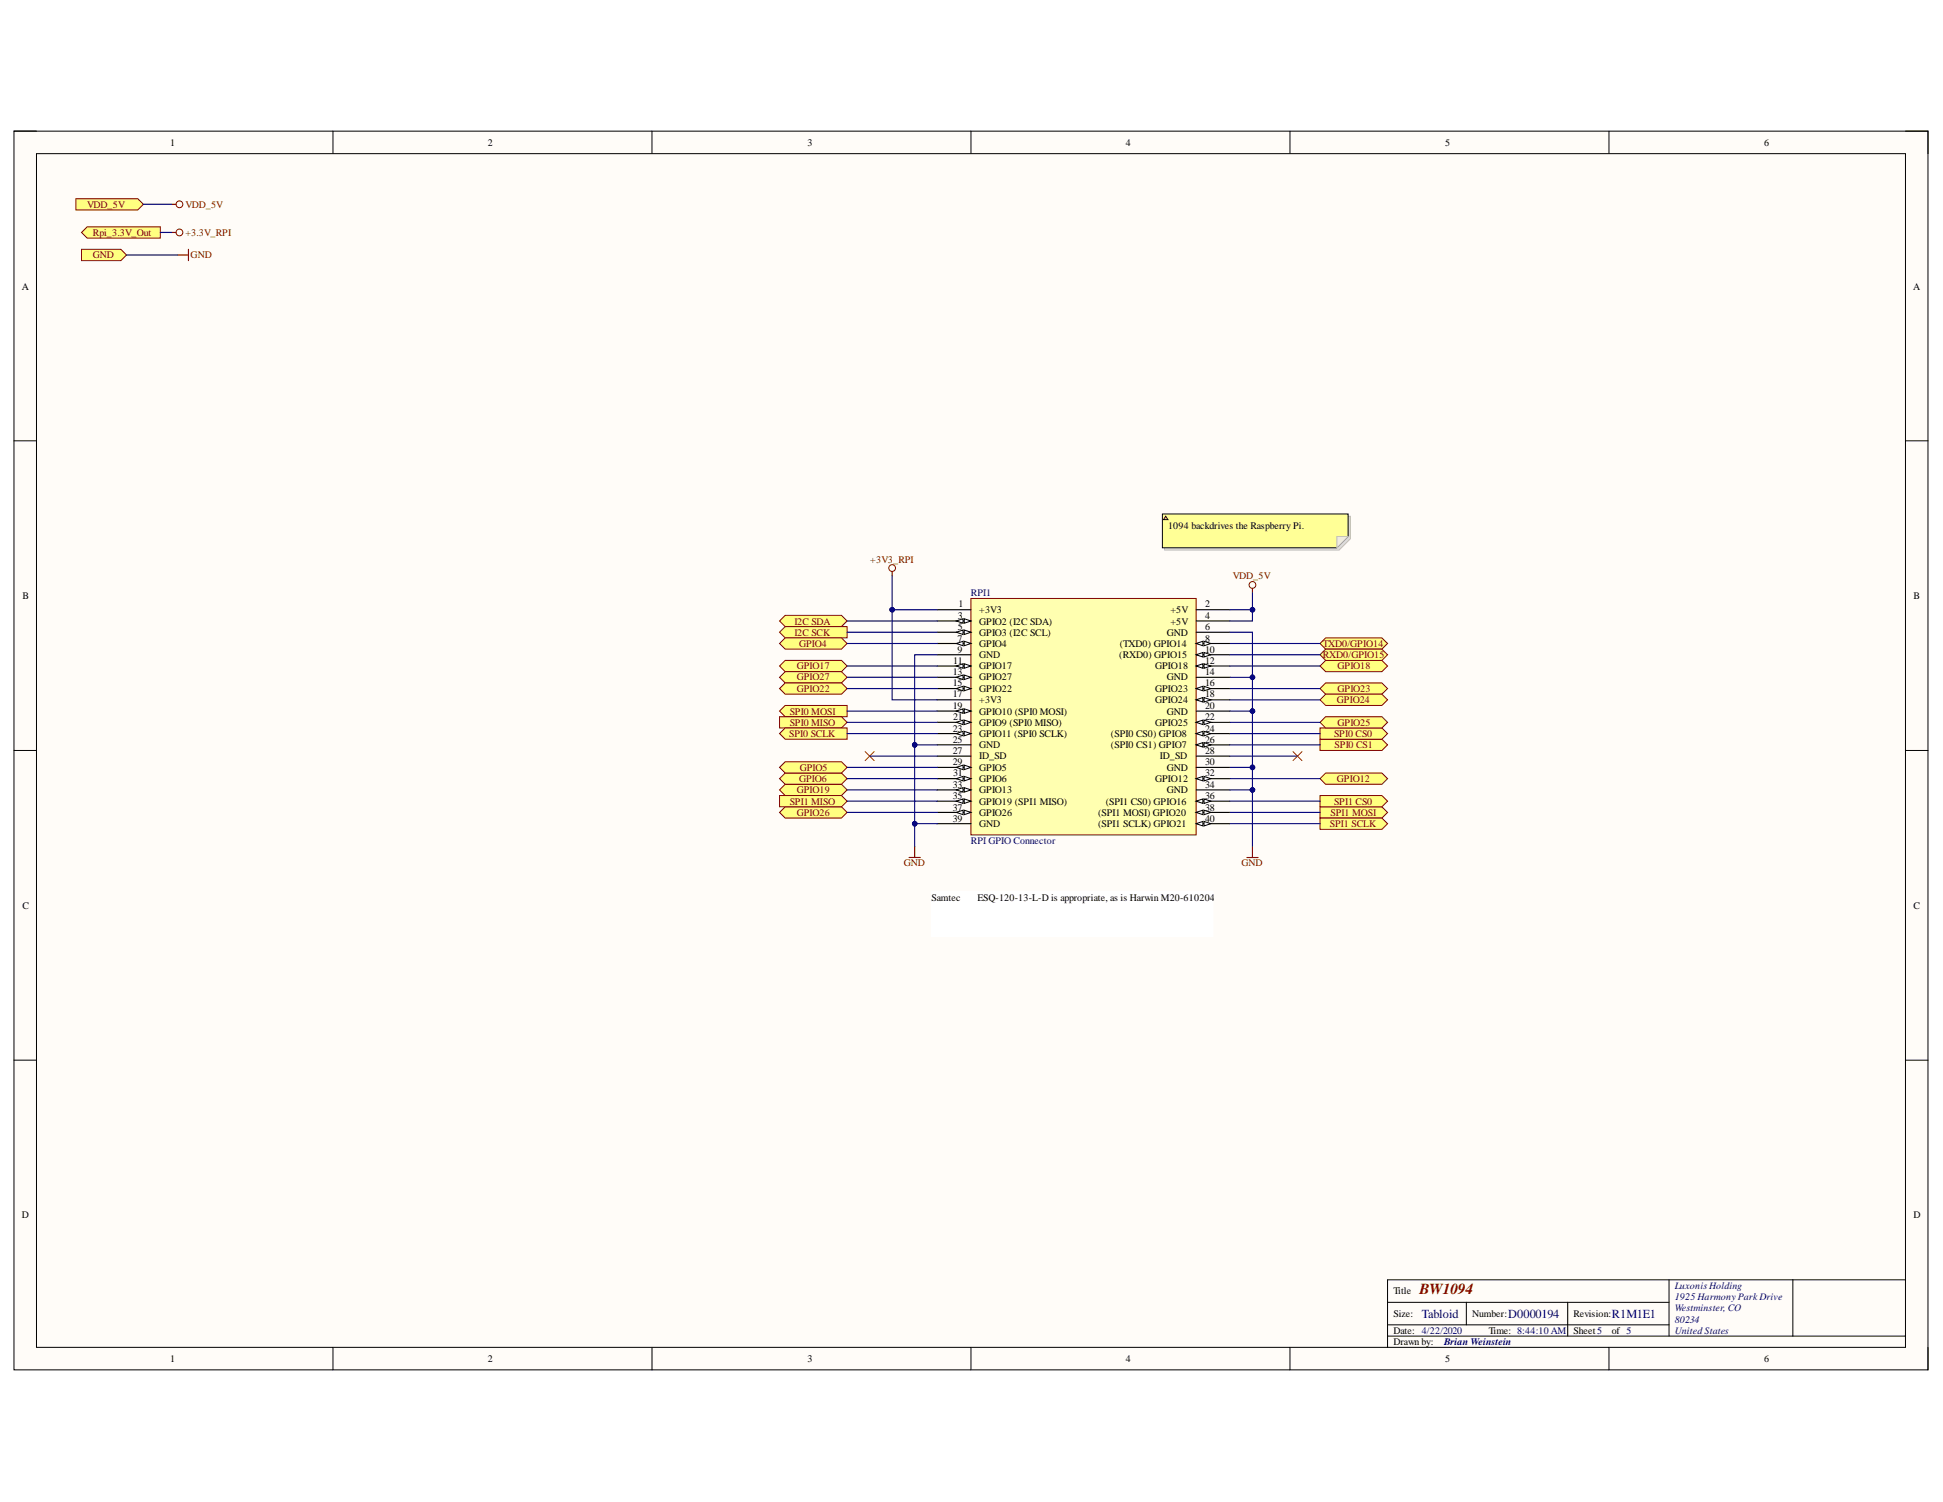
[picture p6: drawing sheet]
<svg xmlns="http://www.w3.org/2000/svg" width="279mm" height="216mm" viewBox="0 0 279 216" stroke-linecap="round" stroke-linejoin="round" font-family="sans-serif">
<path d="M2 18.9h275.2v178h-275.2z" fill-rule="evenodd" fill="#fffcf8"/>
<path d="M2 18.9h275.2v178h-275.2z" fill="none" stroke="#000" stroke-width=".14"/>
<path d="M5.2 22.1h268.8v171.6h-268.8z" fill-rule="evenodd" fill="#fffcf8"/>
<g fill="none" stroke="#000" stroke-width=".14">
<path d="M2 18.8h3.2M47.9 18.8v3.3M93.8 18.8v3.3M139.6 18.8v3.3M185.5 18.9v3.2M231.4 18.9v3.2M274 18.9h3.2v3.2M5.2 22.1h268.8v171.6h-268.8zM2 63.4h3.2M274 63.4h3.2M2 107.9h3.2M274 107.9h3.2"/>
<path d="M2 152.4h3.2M274 152.4h3.2M47.9 193.7v3.2M93.8 193.7v3.2M139.6 193.7v3.2M185.5 193.7v3.2M199.5 187.2h40.5M199.5 192.1h74.5M199.5 190.4h40.5M210.9 187.2v3.2M225.4 187.2v4.9M231.4 193.7v3.2"/>
<path d="M240 184v8.1M257.8 184v8.1M274 184h-74.5v9.7M277.2 193.7v3.2"/>
</g>
<circle cx="128.3" cy="81.7" r=".49" fill="none" stroke="#800000" stroke-width=".14"/>
<path d="M128.3 82.1v.7" fill="none" stroke="#800000" stroke-width=".16"/>
<path d="M124.4 108l1.3 1.3M125.7 108l-1.3 1.3M185.9 108l1.3 1.3M187.2 108l-1.3 1.3" fill="none" stroke="#f00" stroke-width=".14"/>
<path d="M112.1 89.3l.8-.8h8.1l.8 .8-.8 .8h-8.1z" fill-rule="evenodd" fill="#ffff80"/>
<path d="M112.1 89.3l.8-.8h8.1l.8 .8-.8 .8h-8.1z" fill="none" stroke="#800000" stroke-width=".14"/>
<path d="M112.1 90.9l.8-.8h8.9v1.6h-8.9z" fill-rule="evenodd" fill="#ffff80"/>
<path d="M112.1 90.9l.8-.8h8.9v1.6h-8.9z" fill="none" stroke="#800000" stroke-width=".14"/>
<path d="M112.1 92.5l.8-.8h8.1l.8 .8-.8 .8h-8.1z" fill-rule="evenodd" fill="#ffff80"/>
<path d="M112.1 92.5l.8-.8h8.1l.8 .8-.8 .8h-8.1z" fill="none" stroke="#800000" stroke-width=".14"/>
<path d="M112.1 95.7l.8-.8h8.1l.8 .8-.8 .8h-8.1z" fill-rule="evenodd" fill="#ffff80"/>
<path d="M112.1 95.7l.8-.8h8.1l.8 .8-.8 .8h-8.1z" fill="none" stroke="#800000" stroke-width=".14"/>
<path d="M112.1 97.4l.8-.9h8.1l.8 .9-.8 .8h-8.1z" fill-rule="evenodd" fill="#ffff80"/>
<path d="M112.1 97.4l.8-.9h8.1l.8 .9-.8 .8h-8.1z" fill="none" stroke="#800000" stroke-width=".14"/>
<path d="M112.1 99l.8-.8h8.1l.8 .8-.8 .8h-8.1z" fill-rule="evenodd" fill="#ffff80"/>
<path d="M112.1 99l.8-.8h8.1l.8 .8-.8 .8h-8.1z" fill="none" stroke="#800000" stroke-width=".14"/>
<path d="M112.1 102.2l.8-.8h8.9v1.6h-8.9z" fill-rule="evenodd" fill="#ffff80"/>
<path d="M112.1 102.2l.8-.8h8.9v1.6h-8.9z" fill="none" stroke="#800000" stroke-width=".14"/>
<path d="M112.1 103h8.9l.8 .8-.8 .8h-8.9z" fill-rule="evenodd" fill="#ffff80"/>
<path d="M112.1 103h8.9l.8 .8-.8 .8h-8.9z" fill="none" stroke="#800000" stroke-width=".14"/>
<path d="M112.1 105.4l.8-.8h8.9v1.7h-8.9z" fill-rule="evenodd" fill="#ffff80"/>
<path d="M112.1 105.4l.8-.8h8.9v1.7h-8.9z" fill="none" stroke="#800000" stroke-width=".14"/>
<path d="M112.1 116.8l.8-.8h8.1l.8 .8-.8 .8h-8.1z" fill-rule="evenodd" fill="#ffff80"/>
<path d="M112.1 116.8l.8-.8h8.1l.8 .8-.8 .8h-8.1z" fill="none" stroke="#800000" stroke-width=".14"/>
<path d="M112.1 113.5l.8-.8h8.1l.8 .8-.8 .9h-8.1z" fill-rule="evenodd" fill="#ffff80"/>
<path d="M112.1 113.5l.8-.8h8.1l.8 .8-.8 .9h-8.1z" fill="none" stroke="#800000" stroke-width=".14"/>
<path d="M112.1 111.9l.8-.8h8.1l.8 .8-.8 .8h-8.1z" fill-rule="evenodd" fill="#ffff80"/>
<path d="M112.1 111.9l.8-.8h8.1l.8 .8-.8 .8h-8.1z" fill="none" stroke="#800000" stroke-width=".14"/>
<path d="M112.1 110.3l.8-.8h8.1l.8 .8-.8 .8h-8.1z" fill-rule="evenodd" fill="#ffff80"/>
<path d="M112.1 110.3l.8-.8h8.1l.8 .8-.8 .8h-8.1z" fill="none" stroke="#800000" stroke-width=".14"/>
<path d="M112.1 114.4h8.9l.8 .8-.8 .8h-8.9z" fill-rule="evenodd" fill="#ffff80"/>
<path d="M112.1 114.4h8.9l.8 .8-.8 .8h-8.9z" fill="none" stroke="#800000" stroke-width=".14"/>
<path d="M189.8 116h8.9l.8 .8-.8 .8h-8.9z" fill-rule="evenodd" fill="#ffff80"/>
<path d="M189.8 116h8.9l.8 .8-.8 .8h-8.9z" fill="none" stroke="#800000" stroke-width=".14"/>
<path d="M189.8 106.3h8.9l.8 .8-.8 .8h-8.9z" fill-rule="evenodd" fill="#ffff80"/>
<path d="M189.8 106.3h8.9l.8 .8-.8 .8h-8.9z" fill="none" stroke="#800000" stroke-width=".14"/>
<path d="M189.8 117.6h8.9l.8 .8-.8 .8h-8.9z" fill-rule="evenodd" fill="#ffff80"/>
<path d="M189.8 117.6h8.9l.8 .8-.8 .8h-8.9z" fill="none" stroke="#800000" stroke-width=".14"/>
<path d="M189.8 104.6h8.9l.8 .9-.8 .8h-8.9z" fill-rule="evenodd" fill="#ffff80"/>
<path d="M189.8 104.6h8.9l.8 .9-.8 .8h-8.9z" fill="none" stroke="#800000" stroke-width=".14"/>
<path d="M190.6 98.2h8.1l.8 .8-.8 .8h-8.1l-.8-.8z" fill-rule="evenodd" fill="#ffff80"/>
<path d="M190.6 98.2h8.1l.8 .8-.8 .8h-8.1l-.8-.8z" fill="none" stroke="#800000" stroke-width=".14"/>
<path d="M190.6 99.8h8.1l.8 .8-.8 .8h-8.1l-.8-.8z" fill-rule="evenodd" fill="#ffff80"/>
<path d="M190.6 99.8h8.1l.8 .8-.8 .8h-8.1l-.8-.8z" fill="none" stroke="#800000" stroke-width=".14"/>
<path d="M190.6 103h8.1l.8 .8-.8 .8h-8.1l-.8-.8z" fill-rule="evenodd" fill="#ffff80"/>
<path d="M190.6 103h8.1l.8 .8-.8 .8h-8.1l-.8-.8z" fill="none" stroke="#800000" stroke-width=".14"/>
<path d="M189.8 111.9l.8-.8h8.1l.8 .8-.8 .8h-8.1z" fill-rule="evenodd" fill="#ffff80"/>
<path d="M189.8 111.9l.8-.8h8.1l.8 .8-.8 .8h-8.1z" fill="none" stroke="#800000" stroke-width=".14"/>
<path d="M189.8 114.4h8.9l.8 .8-.8 .8h-8.9z" fill-rule="evenodd" fill="#ffff80"/>
<path d="M189.8 114.4h8.9l.8 .8-.8 .8h-8.9z" fill="none" stroke="#800000" stroke-width=".14"/>
<path d="M189.8 95.7l.8-.8h8.1l.8 .8-.8 .8h-8.1z" fill-rule="evenodd" fill="#ffff80"/>
<path d="M189.8 95.7l.8-.8h8.1l.8 .8-.8 .8h-8.1z" fill="none" stroke="#800000" stroke-width=".14"/>
<path d="M134 128.1h40.4v6.5h-40.4z" fill-rule="evenodd" fill="#fff"/>
<path d="M134 128.1h40.4v6.5h-40.4z" fill="none" stroke="#fff" stroke-width=".14"/>
<path d="M139.6 86h32.4v34h-32.4z" fill-rule="evenodd" fill="#ffffb0"/>
<path d="M139.6 86h32.4v34h-32.4z" fill="none" stroke="#800000" stroke-width=".14"/>
<path d="M134.8 89.3h4.8M172 87.6h4.9" fill="none" stroke="#000" stroke-width=".16"/>
<path d="M138.7 88.9l.9 .4-.9 .3z" fill="#f8fcff"/>
<path d="M138.7 88.9l.9 .4-.9 .3z" fill="none" stroke="#000" stroke-width=".14"/>
<path d="M137.5 89.3l1-.4v.7z" fill="#f8fcff"/>
<path d="M137.5 89.3l1-.4v.7z" fill="none" stroke="#000" stroke-width=".14"/>
<path d="M134.8 90.9h4.8M172 89.3h4.9" fill="none" stroke="#000" stroke-width=".16"/>
<path d="M138.7 90.6l.9 .3-.9 .3z" fill="#f8fcff"/>
<path d="M138.7 90.6l.9 .3-.9 .3z" fill="none" stroke="#000" stroke-width=".14"/>
<path d="M137.5 90.9l1-.3v.6z" fill="#f8fcff"/>
<path d="M137.5 90.9l1-.3v.6z" fill="none" stroke="#000" stroke-width=".14"/>
<path d="M134.8 92.5h4.8M172 90.9h4.9" fill="none" stroke="#000" stroke-width=".16"/>
<path d="M138.7 92.2l.9 .3-.9 .3z" fill="#f8fcff"/>
<path d="M138.7 92.2l.9 .3-.9 .3z" fill="none" stroke="#000" stroke-width=".14"/>
<path d="M137.5 92.5l1-.3v.6z" fill="#f8fcff"/>
<path d="M137.5 92.5l1-.3v.6z" fill="none" stroke="#000" stroke-width=".14"/>
<path d="M172 92.5h4.9" fill="none" stroke="#000" stroke-width=".16"/>
<path d="M172 92.5l1-.3v.6z" fill="#f8fcff"/>
<path d="M172 92.5l1-.3v.6z" fill="none" stroke="#000" stroke-width=".14"/>
<path d="M173.1 92.2l1 .3-1 .3z" fill="#f8fcff"/>
<path d="M173.1 92.2l1 .3-1 .3z" fill="none" stroke="#000" stroke-width=".14"/>
<path d="M134.8 94.1h4.8M172 94.1h4.9" fill="none" stroke="#000" stroke-width=".16"/>
<path d="M172 94.1l1-.3v.6z" fill="#f8fcff"/>
<path d="M172 94.1l1-.3v.6z" fill="none" stroke="#000" stroke-width=".14"/>
<path d="M173.1 93.8l1 .3-1 .3z" fill="#f8fcff"/>
<path d="M173.1 93.8l1 .3-1 .3z" fill="none" stroke="#000" stroke-width=".14"/>
<path d="M134.8 95.7h4.8" fill="none" stroke="#000" stroke-width=".16"/>
<path d="M138.7 95.4l.9 .3-.9 .4z" fill="#f8fcff"/>
<path d="M138.7 95.4l.9 .3-.9 .4z" fill="none" stroke="#000" stroke-width=".14"/>
<path d="M137.5 95.7l1-.3v.7z" fill="#f8fcff"/>
<path d="M137.5 95.7l1-.3v.7z" fill="none" stroke="#000" stroke-width=".14"/>
<path d="M172 95.7h4.9" fill="none" stroke="#000" stroke-width=".16"/>
<path d="M172 95.7l1-.3v.7z" fill="#f8fcff"/>
<path d="M172 95.7l1-.3v.7z" fill="none" stroke="#000" stroke-width=".14"/>
<path d="M173.1 95.4l1 .3-1 .4z" fill="#f8fcff"/>
<path d="M173.1 95.4l1 .3-1 .4z" fill="none" stroke="#000" stroke-width=".14"/>
<path d="M134.8 97.4h4.8" fill="none" stroke="#000" stroke-width=".16"/>
<path d="M138.7 97l.9 .4-.9 .3z" fill="#f8fcff"/>
<path d="M138.7 97l.9 .4-.9 .3z" fill="none" stroke="#000" stroke-width=".14"/>
<path d="M137.5 97.4l1-.4v.7z" fill="#f8fcff"/>
<path d="M137.5 97.4l1-.4v.7z" fill="none" stroke="#000" stroke-width=".14"/>
<path d="M134.8 99h4.8M172 97.4h4.9" fill="none" stroke="#000" stroke-width=".16"/>
<path d="M138.7 98.6l.9 .4-.9 .3z" fill="#f8fcff"/>
<path d="M138.7 98.6l.9 .4-.9 .3z" fill="none" stroke="#000" stroke-width=".14"/>
<path d="M137.5 99l1-.4v.7z" fill="#f8fcff"/>
<path d="M137.5 99l1-.4v.7z" fill="none" stroke="#000" stroke-width=".14"/>
<path d="M172 99h4.9" fill="none" stroke="#000" stroke-width=".16"/>
<path d="M172 99l1-.4v.7z" fill="#f8fcff"/>
<path d="M172 99l1-.4v.7z" fill="none" stroke="#000" stroke-width=".14"/>
<path d="M173.1 98.7l1 .3-1 .3z" fill="#f8fcff"/>
<path d="M173.1 98.7l1 .3-1 .3z" fill="none" stroke="#000" stroke-width=".14"/>
<path d="M134.8 100.6h4.8M172 100.6h4.9" fill="none" stroke="#000" stroke-width=".16"/>
<path d="M172 100.6l1-.3v.6z" fill="#f8fcff"/>
<path d="M172 100.6l1-.3v.6z" fill="none" stroke="#000" stroke-width=".14"/>
<path d="M173.1 100.3l1 .3-1 .3z" fill="#f8fcff"/>
<path d="M173.1 100.3l1 .3-1 .3z" fill="none" stroke="#000" stroke-width=".14"/>
<path d="M134.8 102.2h4.8" fill="none" stroke="#000" stroke-width=".16"/>
<path d="M138.7 101.9l.9 .3-.9 .3z" fill="#f8fcff"/>
<path d="M138.7 101.9l.9 .3-.9 .3z" fill="none" stroke="#000" stroke-width=".14"/>
<path d="M137.5 102.2l1-.3v.6z" fill="#f8fcff"/>
<path d="M137.5 102.2l1-.3v.6z" fill="none" stroke="#000" stroke-width=".14"/>
<path d="M134.8 103.8h4.8M172 102.2h4.9" fill="none" stroke="#000" stroke-width=".16"/>
<path d="M138.7 103.5l.9 .3-.9 .4z" fill="#f8fcff"/>
<path d="M138.7 103.5l.9 .3-.9 .4z" fill="none" stroke="#000" stroke-width=".14"/>
<path d="M137.5 103.8l1-.3v.7z" fill="#f8fcff"/>
<path d="M137.5 103.8l1-.3v.7z" fill="none" stroke="#000" stroke-width=".14"/>
<path d="M172 103.8h4.9" fill="none" stroke="#000" stroke-width=".16"/>
<path d="M172 103.8l1-.3v.7z" fill="#f8fcff"/>
<path d="M172 103.8l1-.3v.7z" fill="none" stroke="#000" stroke-width=".14"/>
<path d="M173.1 103.5l1 .3-1 .4z" fill="#f8fcff"/>
<path d="M173.1 103.5l1 .3-1 .4z" fill="none" stroke="#000" stroke-width=".14"/>
<path d="M134.8 105.4h4.8" fill="none" stroke="#000" stroke-width=".16"/>
<path d="M138.7 105.1l.9 .3-.9 .4z" fill="#f8fcff"/>
<path d="M138.7 105.1l.9 .3-.9 .4z" fill="none" stroke="#000" stroke-width=".14"/>
<path d="M137.5 105.4l1-.3v.7z" fill="#f8fcff"/>
<path d="M137.5 105.4l1-.3v.7z" fill="none" stroke="#000" stroke-width=".14"/>
<path d="M172 105.5h4.9" fill="none" stroke="#000" stroke-width=".16"/>
<path d="M172 105.4l1-.3v.7z" fill="#f8fcff"/>
<path d="M172 105.4l1-.3v.7z" fill="none" stroke="#000" stroke-width=".14"/>
<path d="M173.1 105.1l1 .4-1 .3z" fill="#f8fcff"/>
<path d="M173.1 105.1l1 .4-1 .3z" fill="none" stroke="#000" stroke-width=".14"/>
<path d="M134.8 107.1h4.8M172 107.1h4.9" fill="none" stroke="#000" stroke-width=".16"/>
<path d="M172 107.1l1-.4v.7z" fill="#f8fcff"/>
<path d="M172 107.1l1-.4v.7z" fill="none" stroke="#000" stroke-width=".14"/>
<path d="M173.1 106.7l1 .4-1 .3z" fill="#f8fcff"/>
<path d="M173.1 106.7l1 .4-1 .3z" fill="none" stroke="#000" stroke-width=".14"/>
<path d="M134.8 108.7h4.8M134.8 110.3h4.8M172 108.7h4.9" fill="none" stroke="#000" stroke-width=".16"/>
<path d="M138.7 110l.9 .3-.9 .3z" fill="#f8fcff"/>
<path d="M138.7 110l.9 .3-.9 .3z" fill="none" stroke="#000" stroke-width=".14"/>
<path d="M137.5 110.3l1-.3v.6z" fill="#f8fcff"/>
<path d="M137.5 110.3l1-.3v.6z" fill="none" stroke="#000" stroke-width=".14"/>
<path d="M134.8 111.9h4.8M172 110.3h4.9" fill="none" stroke="#000" stroke-width=".16"/>
<path d="M138.7 111.6l.9 .3-.9 .3z" fill="#f8fcff"/>
<path d="M138.7 111.6l.9 .3-.9 .3z" fill="none" stroke="#000" stroke-width=".14"/>
<path d="M137.5 111.9l1-.3v.6z" fill="#f8fcff"/>
<path d="M137.5 111.9l1-.3v.6z" fill="none" stroke="#000" stroke-width=".14"/>
<path d="M172 111.9h4.9" fill="none" stroke="#000" stroke-width=".16"/>
<path d="M172 111.9l1-.3v.6z" fill="#f8fcff"/>
<path d="M172 111.9l1-.3v.6z" fill="none" stroke="#000" stroke-width=".14"/>
<path d="M173.1 111.6l1 .3-1 .4z" fill="#f8fcff"/>
<path d="M173.1 111.6l1 .3-1 .4z" fill="none" stroke="#000" stroke-width=".14"/>
<path d="M134.8 113.5h4.8" fill="none" stroke="#000" stroke-width=".16"/>
<path d="M138.7 113.2l.9 .3-.9 .4z" fill="#f8fcff"/>
<path d="M138.7 113.2l.9 .3-.9 .4z" fill="none" stroke="#000" stroke-width=".14"/>
<path d="M137.5 113.5l1-.3v.7z" fill="#f8fcff"/>
<path d="M137.5 113.5l1-.3v.7z" fill="none" stroke="#000" stroke-width=".14"/>
<path d="M134.8 115.2h4.8M172 113.5h4.9" fill="none" stroke="#000" stroke-width=".16"/>
<path d="M138.7 114.8l.9 .4-.9 .3z" fill="#f8fcff"/>
<path d="M138.7 114.8l.9 .4-.9 .3z" fill="none" stroke="#000" stroke-width=".14"/>
<path d="M137.5 115.2l1-.4v.7z" fill="#f8fcff"/>
<path d="M137.5 115.2l1-.4v.7z" fill="none" stroke="#000" stroke-width=".14"/>
<path d="M172 115.2h4.9" fill="none" stroke="#000" stroke-width=".16"/>
<path d="M172 115.2l1-.4v.7z" fill="#f8fcff"/>
<path d="M172 115.2l1-.4v.7z" fill="none" stroke="#000" stroke-width=".14"/>
<path d="M173.1 114.8l1 .4-1 .3z" fill="#f8fcff"/>
<path d="M173.1 114.8l1 .4-1 .3z" fill="none" stroke="#000" stroke-width=".14"/>
<path d="M134.8 116.8h4.8" fill="none" stroke="#000" stroke-width=".16"/>
<path d="M138.7 116.5l.9 .3-.9 .3z" fill="#f8fcff"/>
<path d="M138.7 116.5l.9 .3-.9 .3z" fill="none" stroke="#000" stroke-width=".14"/>
<path d="M137.5 116.8l1-.3v.6z" fill="#f8fcff"/>
<path d="M137.5 116.8l1-.3v.6z" fill="none" stroke="#000" stroke-width=".14"/>
<path d="M172 116.8h4.9" fill="none" stroke="#000" stroke-width=".16"/>
<path d="M172 116.8l1-.3v.6z" fill="#f8fcff"/>
<path d="M172 116.8l1-.3v.6z" fill="none" stroke="#000" stroke-width=".14"/>
<path d="M173.1 116.5l1 .3-1 .3z" fill="#f8fcff"/>
<path d="M173.1 116.5l1 .3-1 .3z" fill="none" stroke="#000" stroke-width=".14"/>
<path d="M134.8 118.4h4.8M172 118.4h4.9" fill="none" stroke="#000" stroke-width=".16"/>
<path d="M172 118.4l1-.3v.6z" fill="#f8fcff"/>
<path d="M172 118.4l1-.3v.6z" fill="none" stroke="#000" stroke-width=".14"/>
<path d="M173.1 118.1l1 .3-1 .3z" fill="#f8fcff"/>
<path d="M173.1 118.1l1 .3-1 .3z" fill="none" stroke="#000" stroke-width=".14"/>
<path d="M134.8 87.6h4.8" fill="none" stroke="#000" stroke-width=".16"/>
<path d="M11.7 33.4l.8-.8h10.6v1.6h-10.6z" fill-rule="evenodd" fill="#ffff80"/>
<path d="M11.7 33.4l.8-.8h10.6v1.6h-10.6z" fill="none" stroke="#800000" stroke-width=".14"/>
<path d="M11.7 35.8h5.7l.8 .9-.8 .8h-5.7z" fill-rule="evenodd" fill="#ffff80"/>
<g fill="none" stroke="#800000" stroke-width=".14">
<path d="M11.7 35.8h5.7l.8 .9-.8 .8h-5.7z"/>
<circle cx="25.8" cy="33.4" r=".49"/>
</g>
<path d="M24.7 33.4h.6M25.5 36.7h1.6M27.1 35.8v1.7M130.7 123.3h1.6M131.5 121.6v1.7M179.3 123.3h1.6M180.1 121.6v1.7" fill="none" stroke="#800000" stroke-width=".16"/>
<path d="M189.8 92.5l.8-.8h8.1l.8 .8-.8 .8h-8.1z" fill-rule="evenodd" fill="#ffff80"/>
<path d="M189.8 92.5l.8-.8h8.1l.8 .8-.8 .8h-8.1z" fill="none" stroke="#800000" stroke-width=".14"/>
<path d="M189.8 94.1l.8-.8h8.1l.8 .8-.8 .8h-8.1z" fill-rule="evenodd" fill="#ffff80"/>
<path d="M189.8 94.1l.8-.8h8.1l.8 .8-.8 .8h-8.1z" fill="none" stroke="#800000" stroke-width=".14"/>
<path d="M10.9 28.6h8.9l.8 .8-.8 .8h-8.9z" fill-rule="evenodd" fill="#ffff80"/>
<g fill="none" stroke="#800000" stroke-width=".14">
<path d="M10.9 28.6h8.9l.8 .8-.8 .8h-8.9z"/>
<circle cx="25.8" cy="29.4" r=".49"/>
<circle cx="180.1" cy="84.1" r=".49"/>
</g>
<path d="M24.7 29.4h.6M180.1 84.6v.6" fill="none" stroke="#800000" stroke-width=".16"/>
<path d="M128.3 82.8v4.8h6.5" fill="none" stroke="#000080" stroke-width=".16"/>
<circle cx="128.3" cy="87.6" r=".32" fill="#000080"/>
<circle cx="128.3" cy="87.6" r=".32" fill="none" stroke="#000080" stroke-width=".14"/>
<path d="M134.8 118.4h-3.3v3.2" fill="none" stroke="#000080" stroke-width=".16"/>
<circle cx="131.5" cy="118.4" r=".32" fill="#000080"/>
<circle cx="131.5" cy="118.4" r=".32" fill="none" stroke="#000080" stroke-width=".14"/>
<path d="M131.5 107.1h3.3" fill="none" stroke="#000080" stroke-width=".16"/>
<circle cx="131.5" cy="107.1" r=".32" fill="#000080"/>
<circle cx="131.5" cy="107.1" r=".32" fill="none" stroke="#000080" stroke-width=".14"/>
<path d="M176.9 113.5h3.2" fill="none" stroke="#000080" stroke-width=".16"/>
<circle cx="180.1" cy="113.5" r=".32" fill="#000080"/>
<circle cx="180.1" cy="113.5" r=".32" fill="none" stroke="#000080" stroke-width=".14"/>
<path d="M176.9 110.3h3.2" fill="none" stroke="#000080" stroke-width=".16"/>
<circle cx="180.1" cy="110.3" r=".32" fill="#000080"/>
<circle cx="180.1" cy="110.3" r=".32" fill="none" stroke="#000080" stroke-width=".14"/>
<path d="M176.9 102.2h3.2" fill="none" stroke="#000080" stroke-width=".16"/>
<circle cx="180.1" cy="102.2" r=".32" fill="#000080"/>
<circle cx="180.1" cy="102.2" r=".32" fill="none" stroke="#000080" stroke-width=".14"/>
<path d="M121.8 89.3h13M121.8 90.9h13M121.8 92.5h13M121.8 95.7h13M121.8 97.4h13M121.8 99h13M128.3 87.6v13h6.5" fill="none" stroke="#000080" stroke-width=".16"/>
<circle cx="128.3" cy="87.6" r=".32" fill="#000080"/>
<circle cx="128.3" cy="87.6" r=".32" fill="none" stroke="#000080" stroke-width=".14"/>
<g fill="none" stroke="#000080" stroke-width=".16">
<path d="M176.9 90.9h3.2v6.5M176.9 99h12.9M176.9 95.7h12.9M121.8 102.2h13M121.8 103.8h13M121.8 105.4h13M121.8 110.3h13M121.8 111.9h13M121.8 113.5h13M121.8 115.2h13M125 108.7h9.8M176.9 103.8h12.9"/>
<path d="M176.9 105.5h12.9M176.9 108.7h9.7M176.9 111.9h12.9M176.9 115.2h12.9M176.9 118.4h12.9M176.9 116.8h12.9M176.9 107.1h12.9M176.9 100.6h12.9"/>
</g>
<circle cx="180.1" cy="97.4" r=".32" fill="#000080"/>
<circle cx="180.1" cy="97.4" r=".32" fill="none" stroke="#000080" stroke-width=".14"/>
<path d="M18.2 36.7h7.3M23.1 33.4h1.6M176.9 87.6h3.2v1.7h-3.2M176.9 94.1h12.9M176.9 92.5h12.9" fill="none" stroke="#000080" stroke-width=".16"/>
<circle cx="180.1" cy="87.6" r=".32" fill="#000080"/>
<circle cx="180.1" cy="87.6" r=".32" fill="none" stroke="#000080" stroke-width=".14"/>
<path d="M180.1 85.2v2.4" fill="none" stroke="#000080" stroke-width=".16"/>
<circle cx="180.1" cy="87.6" r=".32" fill="#000080"/>
<circle cx="180.1" cy="87.6" r=".32" fill="none" stroke="#000080" stroke-width=".14"/>
<path d="M20.6 29.4h4.1M134.8 94.1h-3.3v24.3" fill="none" stroke="#000080" stroke-width=".16"/>
<circle cx="131.5" cy="107.1" r=".32" fill="#000080"/>
<circle cx="131.5" cy="107.1" r=".32" fill="none" stroke="#000080" stroke-width=".14"/>
<circle cx="131.5" cy="118.4" r=".32" fill="#000080"/>
<circle cx="131.5" cy="118.4" r=".32" fill="none" stroke="#000080" stroke-width=".14"/>
<path d="M176.9 97.4h3.2v24.2" fill="none" stroke="#000080" stroke-width=".16"/>
<circle cx="180.1" cy="97.4" r=".32" fill="#000080"/>
<circle cx="180.1" cy="97.4" r=".32" fill="none" stroke="#000080" stroke-width=".14"/>
<circle cx="180.1" cy="102.2" r=".32" fill="#000080"/>
<circle cx="180.1" cy="102.2" r=".32" fill="none" stroke="#000080" stroke-width=".14"/>
<circle cx="180.1" cy="110.3" r=".32" fill="#000080"/>
<circle cx="180.1" cy="110.3" r=".32" fill="none" stroke="#000080" stroke-width=".14"/>
<circle cx="180.1" cy="113.5" r=".32" fill="#000080"/>
<circle cx="180.1" cy="113.5" r=".32" fill="none" stroke="#000080" stroke-width=".14"/>
<path d="M121.8 116.8h13" fill="none" stroke="#000080" stroke-width=".16"/>
<path d="M167.5 74.2h26.7v3.2l-1.6 1.7h-25.1z" fill-rule="evenodd" fill="#e0ddd7"/>
<path d="M167.5 74.2h26.7v3.2l-1.6 1.7h-25.1z" fill="none" stroke="#bfbdba" stroke-width=".14"/>
<path d="M167.2 73.9h26.7v3.2l-1.7 1.6h-25z" fill-rule="evenodd" fill="#ffff96"/>
<path d="M167.2 73.9h26.7v3.2l-1.7 1.6h-25z" fill="none" stroke="#000" stroke-width=".14"/>
<path d="M192.2 77.1h1.7l-1.7 1.6z" fill="#f2f0d8"/>
<path d="M192.2 77.1h1.7l-1.7 1.6z" fill="none" stroke="#bfbdba" stroke-width=".14"/>
<path d="M167.6 74.2l.4 .5h-.7z" fill="#ffcc78"/>
<path d="M167.6 74.2l.4 .5h-.7z" fill="none" stroke="#300" stroke-width=".14"/>
<text font-size="2.2" fill="#800000" x="204.1" y="186">BW1094</text>
<g font-size="1.8" fill="#000080">
<text x="204.4" y="189.4">Tabloid</text>
<text x="216.9" y="189.4">D0000194</text>
<text x="231.8" y="189.4">R1M1E1</text>
</g>
<g font-size="1.4">
<text x="24.5" y="21">1</text>
<text x="70.1" y="21">2</text>
<text x="116.1" y="21">3</text>
<text x="161.9" y="21">4</text>
<text x="207.8" y="21">5</text>
<text x="253.7" y="21">6</text>
<text x="3.1" y="41.6">A</text>
<text x="275.1" y="41.6">A</text>
<text x="168" y="76">1094 backdrives the Raspberry Pi.</text>
<text x="3.2" y="86.1">B</text>
<text x="137.8" y="88.9">3</text>
<text x="137.8" y="87.3">1</text>
<text x="140.8" y="89.8">GPIO2 (I2C SDA)</text>
<text x="140.8" y="88.2">+3V3</text>
<text x="168.3" y="88.2">+5V</text>
<text x="168.3" y="89.8">+5V</text>
<text x="173.3" y="87.3">2</text>
<text x="173.3" y="88.9">4</text>
<text x="275.2" y="86.1">B</text>
<text x="137.1" y="95.4">11</text>
<text x="137.7" y="92.2">7</text>
<text x="137.7" y="93.8">9</text>
<text x="137.8" y="90.5">5</text>
<text x="140.8" y="91.4">GPIO3 (I2C SCL)</text>
<text x="140.8" y="93">GPIO4</text>
<text x="140.8" y="94.6">GND</text>
<text x="160.9" y="94.6">(RXD0) GPIO15</text>
<text x="161" y="93">(TXD0) GPIO14</text>
<text x="167.8" y="91.4">GND</text>
<text x="173.3" y="90.5">6</text>
<text x="173.3" y="92.2">8</text>
<text x="173.3" y="93.8">10</text>
<text x="173.3" y="95.4">12</text>
<text x="137" y="97">13</text>
<text x="137" y="98.7">15</text>
<text x="137" y="100.3">17</text>
<text x="137" y="101.9">19</text>
<text x="140.8" y="96.2">GPIO17</text>
<text x="140.8" y="97.8">GPIO27</text>
<text x="140.8" y="99.5">GPIO22</text>
<text x="140.8" y="101.1">+3V3</text>
<text x="166.1" y="96.2">GPIO18</text>
<text x="166.1" y="99.5">GPIO23</text>
<text x="166.1" y="101.1">GPIO24</text>
<text x="167.8" y="97.8">GND</text>
<text x="173.3" y="97">14</text>
<text x="173.3" y="98.7">16</text>
<text x="173.3" y="100.3">18</text>
<text x="173.3" y="101.9">20</text>
<text x="137" y="105.2">23</text>
<text x="137" y="106.8">25</text>
<text x="137.1" y="103.5">21</text>
<text x="140.8" y="102.7">GPIO10 (SPI0 MOSI)</text>
<text x="140.8" y="104.3">GPIO9 (SPI0 MISO)</text>
<text x="140.8" y="105.9">GPIO11 (SPI0 SCLK)</text>
<text x="140.8" y="107.5">GND</text>
<text x="159.8" y="105.9">(SPI0 CS0) GPIO8</text>
<text x="159.8" y="107.5">(SPI0 CS1) GPIO7</text>
<text x="166.1" y="104.3">GPIO25</text>
<text x="167.8" y="102.7">GND</text>
<text x="173.3" y="103.5">22</text>
<text x="173.3" y="105.2">24</text>
<text x="173.3" y="106.8">26</text>
<text x="137" y="108.4">27</text>
<text x="137" y="110">29</text>
<text x="137" y="113.2">33</text>
<text x="137.1" y="111.6">31</text>
<text x="140.8" y="109.1">ID_SD</text>
<text x="140.8" y="110.8">GPIO5</text>
<text x="140.8" y="112.4">GPIO6</text>
<text x="166.1" y="112.4">GPIO12</text>
<text x="166.8" y="109.1">ID_SD</text>
<text x="167.8" y="110.8">GND</text>
<text x="173.3" y="108.4">28</text>
<text x="173.3" y="110">30</text>
<text x="173.3" y="111.6">32</text>
<text x="173.3" y="113.2">34</text>
<text x="137" y="114.8">35</text>
<text x="137" y="116.5">37</text>
<text x="137" y="118.1">39</text>
<text x="140.8" y="114">GPIO13</text>
<text x="140.8" y="115.7">GPIO19 (SPI1 MISO)</text>
<text x="140.8" y="117.3">GPIO26</text>
<text x="140.8" y="118.9">GND</text>
<text x="157.9" y="117.3">(SPI1 MOSI) GPIO20</text>
<text x="157.9" y="118.9">(SPI1 SCLK) GPIO21</text>
<text x="159" y="115.7">(SPI1 CS0) GPIO16</text>
<text x="167.8" y="114">GND</text>
<text x="173.3" y="114.8">36</text>
<text x="173.3" y="116.5">38</text>
<text x="173.3" y="118.1">40</text>
<text x="3.2" y="130.6">C</text>
<text x="134" y="129.4">Samtec</text>
<text x="140.6" y="129.4">ESQ-120-13-L-D is appropriate, as is Harwin M20-610204</text>
<text x="275.2" y="130.6">C</text>
<text x="3.1" y="175.1">D</text>
<text x="275.2" y="175.1">D</text>
<text x="200.4" y="186">Title</text>
<text x="200.4" y="189.3">Size:</text>
<text x="200.4" y="191.7">Date: 4/22/2020</text>
<text x="211.7" y="189.3">Number:</text>
<text x="214.1" y="191.7">Time: 8:44:10 AM</text>
<text x="226.3" y="189.3">Revision:</text>
<text x="226.3" y="191.7">Sheet5</text>
<text x="231.8" y="191.7">of 5</text>
<text x="24.5" y="195.8">1</text>
<text x="70.1" y="195.8">2</text>
<text x="116.1" y="195.8">3</text>
<text x="161.9" y="195.8">4</text>
<text x="200.4" y="193.3">Drawn by:</text>
<text x="207.8" y="195.8">5</text>
<text x="253.7" y="195.8">6</text>
</g>
<g font-size="1.4" fill="#800000">
<text x="12.5" y="29.9">VDD_5V</text>
<text x="26.7" y="29.9">VDD_5V</text>
<text x="13.4" y="33.9">Rpi_3.3V_Out</text>
<text x="26.7" y="33.9">+3.3V_RPI</text>
<text x="13.4" y="37.1">GND</text>
<text x="27.4" y="37.1">GND</text>
<text x="125.1" y="80.9">+3V3_RPI</text>
<text x="177.3" y="83.3">VDD_5V</text>
<text x="114.2" y="89.8">I2C SDA</text>
<text x="114.2" y="91.4">I2C SCK</text>
<text x="114.9" y="93">GPIO4</text>
<text x="190.2" y="93">TXD0/GPIO14</text>
<text x="190.2" y="94.6">RXD0/GPIO15</text>
<text x="114.6" y="96.2">GPIO17</text>
<text x="114.6" y="97.8">GPIO27</text>
<text x="114.6" y="99.5">GPIO22</text>
<text x="192.3" y="101.1">GPIO24</text>
<text x="192.3" y="99.5">GPIO23</text>
<text x="192.3" y="96.2">GPIO18</text>
<text x="113.5" y="105.9">SPI0 SCLK</text>
<text x="113.6" y="102.7">SPI0 MOSI</text>
<text x="113.6" y="104.3">SPI0 MISO</text>
<text x="191.8" y="105.9">SPI0 CS0</text>
<text x="191.9" y="107.5">SPI0 CS1</text>
<text x="192.3" y="104.3">GPIO25</text>
<text x="114.9" y="112.4">GPIO6</text>
<text x="115" y="110.8">GPIO5</text>
<text x="192.3" y="112.4">GPIO12</text>
<text x="113.6" y="115.7">SPI1 MISO</text>
<text x="114.6" y="117.3">GPIO26</text>
<text x="114.6" y="114">GPIO19</text>
<text x="191.2" y="118.9">SPI1 SCLK</text>
<text x="191.3" y="117.3">SPI1 MOSI</text>
<text x="191.8" y="115.7">SPI1 CS0</text>
<text x="130" y="124.5">GND</text>
<text x="178.5" y="124.5">GND</text>
</g>
<g font-size="1.4" fill="#000080">
<text x="139.6" y="85.7">RPI1</text>
<text x="139.6" y="121.3">RPI GPIO Connector</text>
<text x="240.8" y="185.3">Luxonis Holding</text>
<text x="240.8" y="186.9">1925 Harmony Park Drive</text>
<text x="240.8" y="188.5">Westminster, CO</text>
<text x="240.8" y="190.1">80234</text>
<text x="240.8" y="191.7">United States</text>
<text x="207.7" y="193.3">Brian Weinstein</text>
</g>
</svg>
